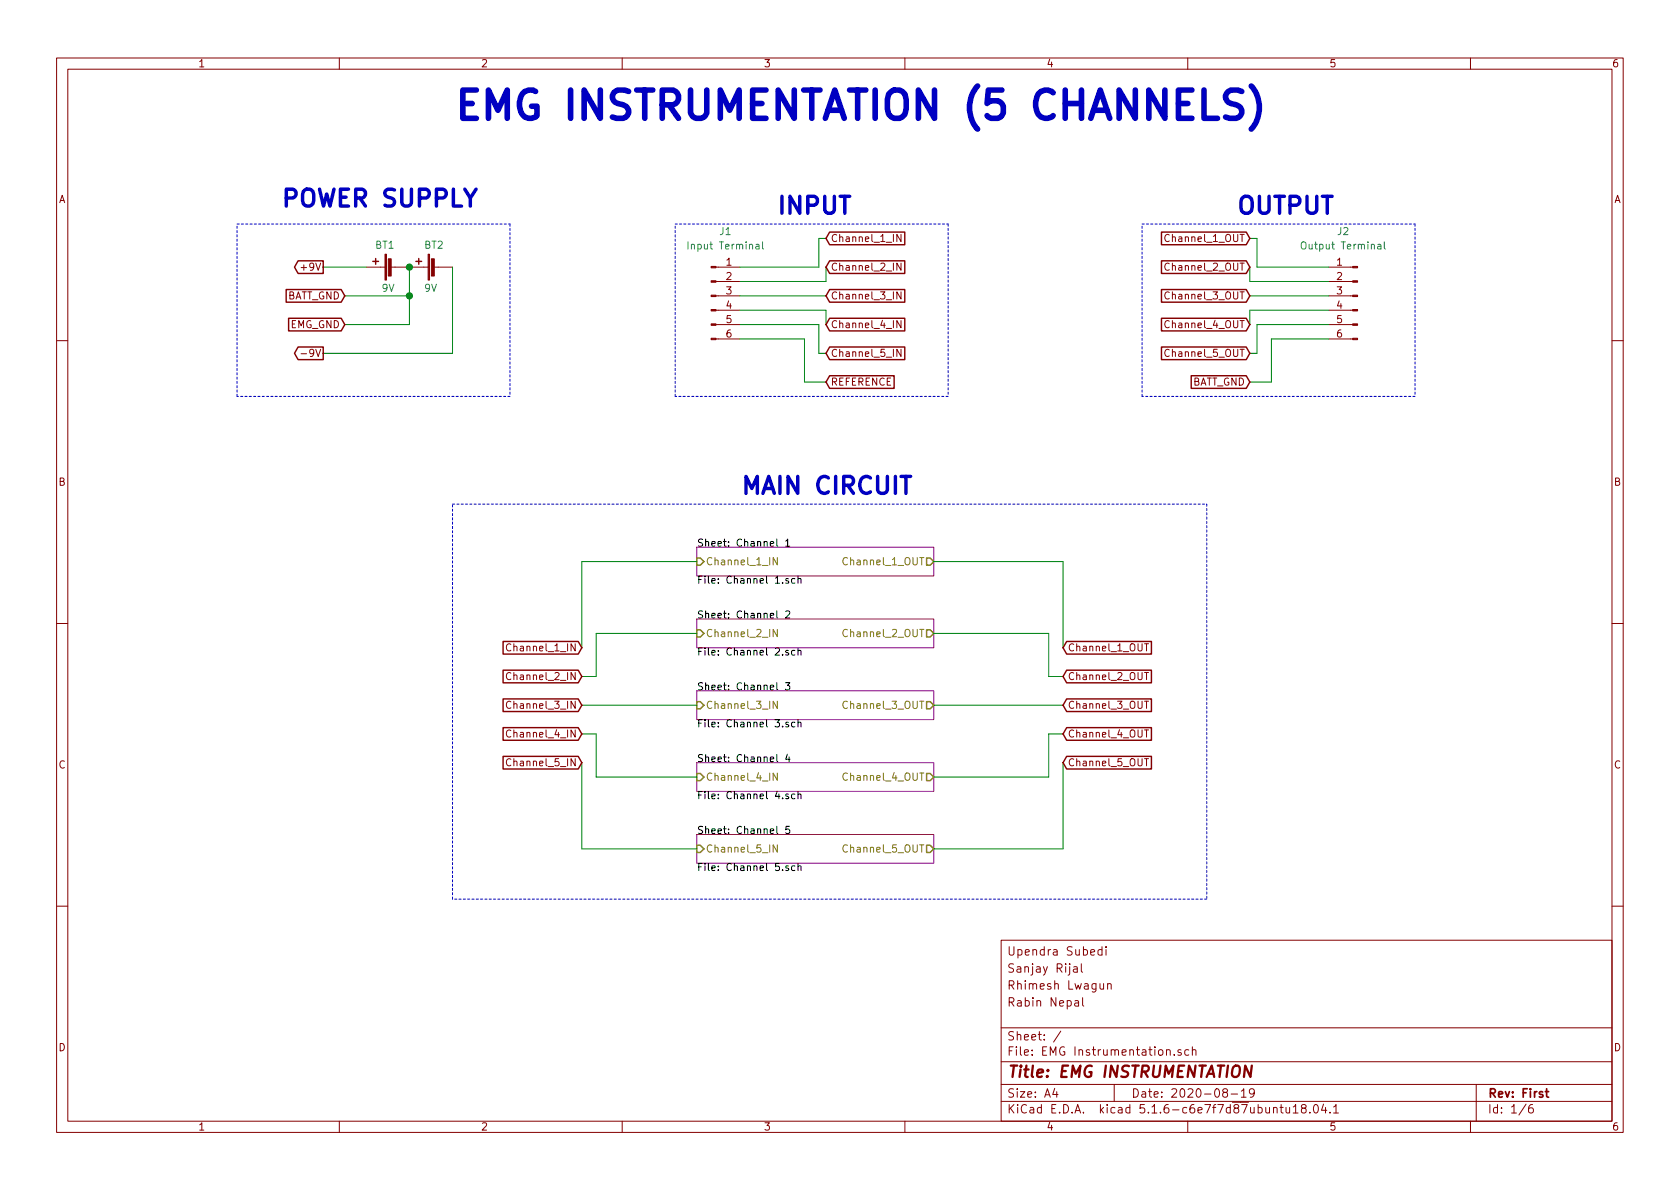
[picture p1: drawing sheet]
<svg xmlns="http://www.w3.org/2000/svg" width="297mm" height="210mm" viewBox="0 0 297 210" stroke-linecap="round" stroke-linejoin="round" font-family="sans-serif">
<g fill="none" stroke="#840000" stroke-width=".18">
<path d="M10 10.3h277v189.9h-277zM12 12.2h273v186.1h-273zM60 10.3v1.9M110 10.3v1.9M160 10.3v1.9M210 10.3v1.9M260 10.3v1.9M64.8 47.2h3.3M69.1 47.2h6.6M76.7 47.2h3.3M126.6 47.2h4.2M126.6 59.9h4.2"/>
<path d="M126.6 57.4h4.2M126.6 54.9h4.2M126.6 52.3h4.2M126.6 49.8h4.2M159.3 41.4v1.3l-.7-1.3v1.3M159.3 51.6v1.3l-.7-1.3v1.3M159.3 56.7v1.3l-.7-1.3v1.3M159.3 46.5v1.3l-.7-1.3v1.3M206.7 41.6a.6 .6 0 0 0-.8 .4 .6 .6 0 0 0 .6 .7l.2-.1M206.7 56.8a.6 .6 0 0 0-.8 .4 .6 .6 0 0 0 .6 .8l.2-.2M206.7 51.7a.6 .6 0 0 0-.8 .5 .6 .6 0 0 0 .6 .7l.2-.1M206.7 46.7a.6 .6 0 0 0-.8 .4 .6 .6 0 0 0 .6 .7l.2-.1"/>
<path d="M234.9 47.2h4.3M234.9 59.9h4.3M234.9 57.4h4.3M234.9 54.9h4.3M234.9 52.3h4.3M234.9 49.8h4.3M10 60.2h2M53.2 62.6h1M159.3 61.8v1.2l-.7-1.2v1.2M206.7 61.9a.6 .6 0 0 0-.8 .4 .6 .6 0 0 0 .6 .7l.2-.1M285 60.2h2M10 110.3h2"/>
<path d="M90.3 119a.6 .6 0 0 0-.8 .5 .6 .6 0 0 0 .6 .7l.2-.1M90.3 114a.6 .6 0 0 0-.8 .4 .6 .6 0 0 0 .6 .7l.2-.1M202.4 118.9h.7M202.4 113.8h.7M202.7 113.8v1.3M202.7 118.9v1.3M285 110.3h2M90.3 134.3a.6 .6 0 0 0-.8 .4 .6 .6 0 0 0 .6 .7l.2-.1M90.3 129.2a.6 .6 0 0 0-.8 .4 .6 .6 0 0 0 .6 .7l.2-.1M90.3 124.1a.6 .6 0 0 0-.8 .4 .6 .6 0 0 0 .6 .8l.2-.2M202.4 134.2h.7M202.4 129.1h.7"/>
<path d="M202.4 124h.7M202.7 124v1.3M202.7 129.1v1.2M202.7 134.2v1.2M10 160.2h2M177 166.3h108v32h-108zM189.8 171h.6l.1 .9M190.1 177h.5l.1 .9M190.5 171.3l-.5 .1-.2 .2 .2 .3h.5M190.7 177.3l-.5 .1a.29 .29 0 0 0-.2 .2 .29 .29 0 0 0 .2 .3l.5-.1M191.2 170.4v1.3l.2 .2M191.4 176.4v1.3l.2 .2"/>
<path d="M194.5 173.9l.1 .9 .3 .1 .2-.1M194.8 168l-.4-.1-.3 .3 .1 .6 .2 .1 .4-.1M194.8 167.4v1.5M195.1 173.9v1M195.6 167.4v.2M195.6 167.9v1M195.8 174.1l.3-.2 .3 .1 .1 .9M195.8 173.9v1M285 160.2h2M60 198.3v1.9M110 198.3v1.9M160 198.3v1.9"/>
<path d="M177 194.8h108M177 191.8h108M177 187.8h108M177 181.8h108M186.5 192.5l-.4 1h1M186.8 193v1M187.6 182.3l-1.3 2M197 191.8v3M206.2 185.7h.1a.37 .37 0 0 1 .6 .1v.8M207.6 186.5v.1M208.8 185.7l-.3-.1-.2 .2v.2l.5 .2v.3h-.5M210 198.3v1.9"/>
<path d="M210.2 185.7l-.4-.1-.3 .3 .1 .6h.6M210.8 185.7l.2-.1 .4 .1 .1 .9M210.8 185.1v1.5M216.5 193.2l-.3-.3 .1-.2a.48 .48 0 0 1 .6-.1l.1 .2-.1 .3-.6 .1a.48 .48 0 0 0 0 .7l.2 .1 .5-.1v-.4l-.2-.3M217.7 193.5h1.1M219.5 193l.4-.5v1.5M219.5 194h.8M221.8 193.2l-.3 .3h-.3l-.3-.3v-.4l.2-.2 .4-.1 .2 .2a1.13 1.13 0 0 1-.2 1.2l-.4 .1M225.2 196l.2-.2 .3 .1 .1 .9M226.3 195.8h.6M226.5 195.3v1.3l.4 .2M227.4 195.8l.1 .9 .3 .1 .2-.1"/>
<path d="M228 195.8v1M228.7 195.8l.4-.5v1.5M228.7 196.8h.8M230.4 196l-.3-.2v-.3a.48 .48 0 0 1 .8 0l-.1 .4-.7 .2v.4l.3 .3h.3l.2-.3v-.4l-.2-.1M231.6 196.7v.1M232.4 195.4l.2-.1a.8 .8 0 0 1 .5 .8 .8 .8 0 0 1-.5 .7 1 1 0 0 1-.2-1.4zM234 195.2l-.3 1.1h.9M234.4 195.8v1M235.2 196.7v.1M235.8 195.8l.4-.5v1.5M235.8 196.8h.9M260 198.3v1.9"/>
<path d="M261 191.8v6.5M269.8 195.2l-1.2 2M271 195.3a.62 .62 0 0 0-.7 .7v.7l.3 .1 .4-.1 .1-.5-.1-.2-.4-.1-.3 .3"/>
</g>
<path d="M273.2 193h.6M273.5 192.5v1.3l.3 .2" fill="none" stroke="#840000" stroke-width=".3"/>
<path d="M221.3 188.4l-.2 2-.9-2-.3 2" fill="none" stroke="#840000" stroke-width=".41"/>
<path d="M123.2 96.8h41.9v5h-41.9zM123.2 109.5h41.9v5h-41.9zM123.2 134.9h41.9v5h-41.9zM123.2 122.2h41.9v5h-41.9zM123.2 147.6h41.9v5h-41.9z" fill="none" stroke="#840084" stroke-width=".18"/>
<g fill="none" stroke="#000" stroke-width=".18">
<path d="M137.3 95.3v1.1l.2 .2M138.9 95.7l.4-.4v1.3M138.9 96.6h.7M137.3 108v1.1l.2 .2M138.9 108.1l.5-.1 .2 .4-.7 .9h.7M139.4 115.1l-.3-.1-.2 .2 .1 .2 .4 .1v.3h-.5M139.4 102.4l-.3-.1-.2 .2 .1 .2 .4 .1v.3h-.5M140.5 115.1l-.3-.1-.2 .2 .1 .6h.4M140.5 102.4l-.3-.1-.2 .2 .1 .6h.4M141.1 115.1l.2-.1 .3 .1v.7M141.1 102.4l.2-.1 .3 .1v.7M141.1 101.9v1.2"/>
<path d="M141.1 114.6v1.2M137.3 133.4v1.1l.2 .2M137.3 120.7v1.1l.2 .2M138.9 120.7h.7l-.4 .5 .4 .1v.5l-.2 .2-.5-.1M139.2 133.4l-.3 .9h.8M139.4 127.8l-.3-.1-.2 .2 .1 .2 .4 .1v.3h-.5M139.5 133.9v.8M140.5 127.8l-.3-.1-.2 .2 .1 .6h.4M141.1 127.8l.2-.1 .3 .1v.7M141.1 127.3v1.2M141.1 140v1.2M137.3 146.1v1.1l.2 .2"/>
<path d="M139.4 153.2l-.3-.1-.2 .2 .1 .2 .4 .1v.3h-.5M139.4 140.5l-.3-.1-.2 .2 .1 .2 .4 .1v.3h-.5M139.6 146.1h-.6l-.1 .6 .5-.1 .2 .3v.3l-.2 .2-.5-.1M140.5 153.2l-.3-.1-.2 .2 .1 .6h.4M140.5 140.5l-.3-.1-.2 .2 .1 .6h.4M141.1 153.2l.2-.1 .3 .1v.7M141.1 140.5l.2-.1 .3 .1v.7M141.1 152.7v1.2"/>
</g>
<path d="M137.4 98.6v1.3l-.7-1.3v1.3M149.8 98.7a.59 .59 0 0 0-.8 .5 .59 .59 0 0 0 .8 .6M137.4 111.3v1.3l-.7-1.3v1.3M149.8 111.4a.59 .59 0 0 0-.8 .5 .59 .59 0 0 0 .8 .6M137.4 136.7v1.3l-.7-1.3v1.3M137.4 124v1.3l-.7-1.3v1.3M149.8 136.8a.59 .59 0 0 0-.8 .5 .59 .59 0 0 0 .8 .6M149.8 124.1a.59 .59 0 0 0-.8 .5 .59 .59 0 0 0 .8 .6M137.4 149.4v1.3l-.7-1.3v1.3M149.8 149.5a.59 .59 0 0 0-.8 .5 .59 .59 0 0 0 .8 .6" fill="none" stroke="#848400" stroke-width=".18"/>
<path d="M123.2 98.7h.6l.7 .6-.7 .6h-.6zM163.8 98.7h.7l.6 .6-.6 .6h-.7zM123.2 111.4h.6l.7 .6-.7 .6h-.6zM163.8 111.4h.7l.6 .6-.6 .6h-.7zM123.2 136.8h.6l.7 .6-.7 .6h-.6zM123.2 124.1h.6l.7 .6-.7 .6h-.6zM163.8 136.8h.7l.6 .6-.6 .6h-.7zM163.8 124.1h.7l.6 .6-.6 .6h-.7zM123.2 149.5h.6l.7 .6-.7 .6h-.6zM163.8 149.5h.7l.6 .6-.6 .6h-.7z" fill="none" stroke="#848400" stroke-width=".25"/>
<g fill="#840000" stroke="#840000" stroke-width=".18">
<path d="M75.7 45h.2v4.5h-.2z"/>
<path d="M76.3 45.8h.5v3h-.5z"/>
<path d="M125.7 59.8h.9v.3h-.9z"/>
<path d="M125.7 57.3h.9v.2h-.9z"/>
<path d="M125.7 54.7h.9v.3h-.9z"/>
<path d="M125.7 52.2h.9v.2h-.9z"/>
<path d="M125.7 49.7h.9v.2h-.9z"/>
<path d="M125.7 47.1h.9v.3h-.9z"/>
<path d="M239.2 59.8h.8v.3h-.8z"/>
<path d="M239.2 57.3h.8v.2h-.8z"/>
<path d="M239.2 54.7h.8v.3h-.8z"/>
<path d="M239.2 52.2h.8v.2h-.8z"/>
<path d="M239.2 49.7h.8v.2h-.8z"/>
<path d="M239.2 47.1h.8v.3h-.8z"/>
<path d="M68.1 45h.2v4.5h-.2z"/>
<path d="M68.7 45.8h.5v3h-.5z"/>
</g>
<g fill="none" stroke="#840000" stroke-width=".25">
<path d="M50.6 51.2h9.7l.7 1.1-.7 1.1h-9.7zM51 56.3h9.3l.7 1.1-.7 1.1h-9.3zM52.7 46.1h4.4v2.3h-4.4l-.6-1.2zM65.9 46.2h1M66.4 45.7v1M73.5 46.2h1M74 45.7v1M146.7 41h13.3v2.3h-13.3l-.7-1.1zM146.7 51.2h13.3v2.2h-13.3l-.7-1.1zM146.7 56.3h13.3v2.2h-13.3l-.7-1.1zM146.7 46.1h13.3v2.3h-13.3l-.7-1.2zM205.4 41h14.9l.7 1.2-.7 1.1h-14.9z"/>
<path d="M205.4 56.3h14.9l.7 1.1-.7 1.1h-14.9zM205.4 51.2h14.9l.7 1.1-.7 1.1h-14.9zM205.4 46.1h14.9l.7 1.1-.7 1.2h-14.9zM52.7 61.4h4.4v2.2h-4.4l-.6-1.1zM146.7 66.4h11.4v2.3h-11.4l-.7-1.1zM146.7 61.4h13.3v2.2h-13.3l-.7-1.1zM205.4 61.4h14.9l.7 1.1-.7 1.1h-14.9zM210.6 66.4h9.7l.7 1.2-.7 1.1h-9.7zM89 118.5h13.2l.7 1.1-.7 1.1h-13.2zM89 113.4h13.2l.7 1.1-.7 1.2h-13.2zM188.6 118.5h15v2.2h-15l-.6-1.1zM188.6 113.4h15v2.3h-15l-.6-1.2z"/>
<path d="M89 133.8h13.2l.7 1.1-.7 1.1h-13.2zM89 128.7h13.2l.7 1.1-.7 1.1h-13.2zM89 123.6h13.2l.7 1.1-.7 1.1h-13.2zM188.6 133.8h15v2.2h-15l-.6-1.1zM188.6 128.7h15v2.2h-15l-.6-1.1zM188.6 123.6h15v2.2h-15l-.6-1.1z"/>
</g>
<path d="M121.6 42.8v1.2M133.7 43.3h.5v.7M134.2 43.5l-.4 .1-.2 .1 .2 .3h.4M134.8 42.8v1.1l.2 .1M230.1 42.9a.45 .45 0 0 1 .8 0 .88 .88 0 0 1-.3 1.1h-.3a1.07 1.07 0 0 1-.2-1.1zM243.6 43.3h.5l.1 .7M244.2 43.5l-.5 .1-.1 .1v.3h.6M244.8 42.8v1.1l.2 .1" fill="none" stroke="#008484" stroke-width=".18"/>
<g fill="none" stroke="#0000c2" stroke-width=".18" stroke-dasharray=".4 .4">
<path d="M41.9 39.6h48.3M90.2 39.6v30.5M119.4 39.6h48.2M167.6 39.6v30.5M201.9 39.6h48.3M250.2 39.6v30.5M41.9 70.1v-30.5M90.2 70.1h-48.3M119.4 70.1v-30.5M167.6 70.1h-48.2M201.9 70.1v-30.5M250.2 70.1h-48.3"/>
<path d="M80 89.1h133.4M213.4 89.1v69.9M80 159v-69.9M213.4 159h-133.4"/>
</g>
<g fill="none" stroke="#008400" stroke-width=".18">
<path d="M57.1 47.2h7.7M61 52.3h11.4M72.4 47.2v10.2h-11.4M80 47.2v15.3h-22.9M130.8 59.9h11.4v7.7h3.8M130.8 52.3h15.2M130.8 57.4h14v5.1h1.2M130.8 54.9h15.2v2.5M146 42.2h-1.2v5h-14M146 47.2v2.6h-15.2M221 52.3h13.9M221 42.2h1.2v5h12.7"/>
<path d="M221 47.2v2.6h13.9M234.9 59.9h-10.1v7.7h-3.8M234.9 57.4h-12.7v5.1h-1.2M234.9 54.9h-13.9v2.5M123.2 99.3h-20.3v15.2M165.1 99.3h22.9v15.2M123.2 112h-17.8v7.6h-2.5M165.1 112h20.3v7.6h2.6M102.9 129.8h2.5v7.6h17.8M102.9 134.9v15.2h20.3M102.9 124.7h20.3M165.1 124.7h22.9"/>
<path d="M188 134.9v15.2h-22.9M188 129.8h-2.6v7.6h-20.3"/>
</g>
<path d="M159.3 84.2h1.7" fill="none" stroke="#0000c2" stroke-width=".61"/>
<path d="M219.6 16.2l-.8-.3h-1.1a1.22 1.22 0 0 0-1 1.2 1.22 1.22 0 0 0 1 1.2 1.67 1.67 0 0 1 1.9 1.7l-.3 .4a2.06 2.06 0 0 1-2.6 .3M221.2 15.2a5.8 5.8 0 0 1 0 7.6" fill="none" stroke="#0000c2" stroke-width=".99"/>
<g fill="#008400" stroke="#008400" stroke-width=".25">
<circle cx="72.4" cy="52.3" r=".51"/>
<circle cx="72.4" cy="47.2" r=".51"/>
</g>
<text font-size="7" fill="#0000c2" x="80" y="21.2">EMG INSTRUMENTATION (5 CHANNELS)</text>
<g font-size="4.2" fill="#0000c2">
<text x="49.5" y="36.6">POWER SUPPLY</text>
<text x="137.2" y="37.9">INPUT</text>
<text x="218.4" y="37.9">OUTPUT</text>
<text x="130.8" y="87.4">MAIN CIRCUIT</text>
</g>
<text font-size="2.8" fill="#840000" x="178" y="190.5">Title: EMG INSTRUMENTATION</text>
<g font-size="2.1" fill="#840000">
<text x="178" y="172">Sanjay Rijal</text>
<text x="178" y="169">Upendra Subedi</text>
<text x="178" y="178">Rabin Nepal</text>
<text x="178" y="175">Rhimesh Lwagun</text>
<text x="178" y="184">Sheet: /</text>
<text x="178" y="186.7">File: EMG Instrumentation.sch</text>
<text x="178" y="196.9">KiCad E.D.A. kicad 5.1.6-c6e7f7d87ubuntu18.04.1</text>
<text x="178" y="194.1">Size: A4</text>
<text x="200" y="194.1">Date: 2020-08-19</text>
<text x="263" y="194.1">Rev: First</text>
<text x="263" y="196.9">Id: 1/6</text>
</g>
<g font-size="1.8" fill="#840000">
<text x="35" y="11.9">1</text>
<text x="85" y="11.9">2</text>
<text x="135" y="11.9">3</text>
<text x="185" y="11.9">4</text>
<text x="235" y="11.9">5</text>
<text x="285" y="11.9">6</text>
<text x="10.4" y="35.9">A</text>
<text x="285.4" y="35.9">A</text>
<text x="53.7" y="47.9">+9V</text>
<text x="128.4" y="47">1</text>
<text x="146.8" y="42.8">Channel_1_IN</text>
<text x="146.8" y="47.9">Channel_2_IN</text>
<text x="206.5" y="42.8">Channel_1_OUT</text>
<text x="206.5" y="47.9">Channel_2_OUT</text>
<text x="236.4" y="47">1</text>
<text x="50.5" y="53">BATT_GND</text>
<text x="128.4" y="49.5">2</text>
<text x="128.4" y="52.1">3</text>
<text x="146.8" y="53">Channel_3_IN</text>
<text x="206.5" y="53">Channel_3_OUT</text>
<text x="236.4" y="49.5">2</text>
<text x="236.4" y="52.1">3</text>
<text x="51.2" y="58">EMG_GND</text>
<text x="128.4" y="54.6">4</text>
<text x="128.4" y="57.1">5</text>
<text x="128.4" y="59.7">6</text>
<text x="146.8" y="58">Channel_4_IN</text>
<text x="206.5" y="58">Channel_4_OUT</text>
<text x="236.4" y="54.6">4</text>
<text x="236.4" y="57.1">5</text>
<text x="236.4" y="59.7">6</text>
<text x="54.2" y="63.1">-9V</text>
<text x="146.8" y="63.1">Channel_5_IN</text>
<text x="206.5" y="63.1">Channel_5_OUT</text>
<text x="146.8" y="68.2">REFERENCE</text>
<text x="210.6" y="68.2">BATT_GND</text>
<text x="10.4" y="85.9">B</text>
<text x="285.4" y="85.9">B</text>
<text x="90.4" y="115.2">Channel_1_IN</text>
<text x="188.7" y="115.2">Channel_1_OUT</text>
<text x="90.4" y="125.3">Channel_3_IN</text>
<text x="90.4" y="120.3">Channel_2_IN</text>
<text x="188.7" y="125.3">Channel_3_OUT</text>
<text x="188.7" y="120.3">Channel_2_OUT</text>
<text x="90.4" y="130.4">Channel_4_IN</text>
<text x="188.7" y="130.4">Channel_4_OUT</text>
<text x="10.4" y="135.9">C</text>
<text x="90.4" y="135.5">Channel_5_IN</text>
<text x="188.7" y="135.5">Channel_5_OUT</text>
<text x="285.4" y="135.9">C</text>
<text x="10.4" y="185.9">D</text>
<text x="285.4" y="185.9">D</text>
<text x="35" y="199.9">1</text>
<text x="85" y="199.9">2</text>
<text x="135" y="199.9">3</text>
<text x="185" y="199.9">4</text>
<text x="235" y="199.9">5</text>
<text x="285" y="199.9">6</text>
</g>
<g font-size="1.8" fill="#008484">
<text x="127.3" y="41.6">J1</text>
<text x="236.5" y="41.6">J2</text>
<text x="66.4" y="44">BT1</text>
<text x="75.1" y="44">BT2</text>
<text x="122.2" y="44.1">Input Terminal</text>
<text x="230.7" y="44.1">Output Terminal</text>
<text x="67.6" y="51.6">9V</text>
<text x="75.1" y="51.6">9V</text>
</g>
<g font-size="1.8">
<text x="123.2" y="96.7">Sheet: Channel 1</text>
<text x="123.2" y="103.2">File: Channel 1.sch</text>
<text x="123.2" y="109.4">Sheet: Channel 2</text>
<text x="123.2" y="115.9">File: Channel 2.sch</text>
<text x="123.2" y="122.1">Sheet: Channel 3</text>
<text x="123.2" y="128.6">File: Channel 3.sch</text>
<text x="123.2" y="134.8">Sheet: Channel 4</text>
<text x="123.2" y="141.3">File: Channel 4.sch</text>
<text x="123.2" y="147.5">Sheet: Channel 5</text>
<text x="123.2" y="154">File: Channel 5.sch</text>
</g>
<g font-size="1.8" fill="#848400">
<text x="124.7" y="99.9">Channel_1_IN</text>
<text x="149.6" y="99.9">Channel_1_OUT</text>
<text x="124.7" y="112.6">Channel_2_IN</text>
<text x="149.6" y="112.6">Channel_2_OUT</text>
<text x="124.7" y="125.3">Channel_3_IN</text>
<text x="149.6" y="125.3">Channel_3_OUT</text>
<text x="124.7" y="138">Channel_4_IN</text>
<text x="149.6" y="138">Channel_4_OUT</text>
<text x="124.7" y="150.7">Channel_5_IN</text>
<text x="149.6" y="150.7">Channel_5_OUT</text>
</g>
</svg>
